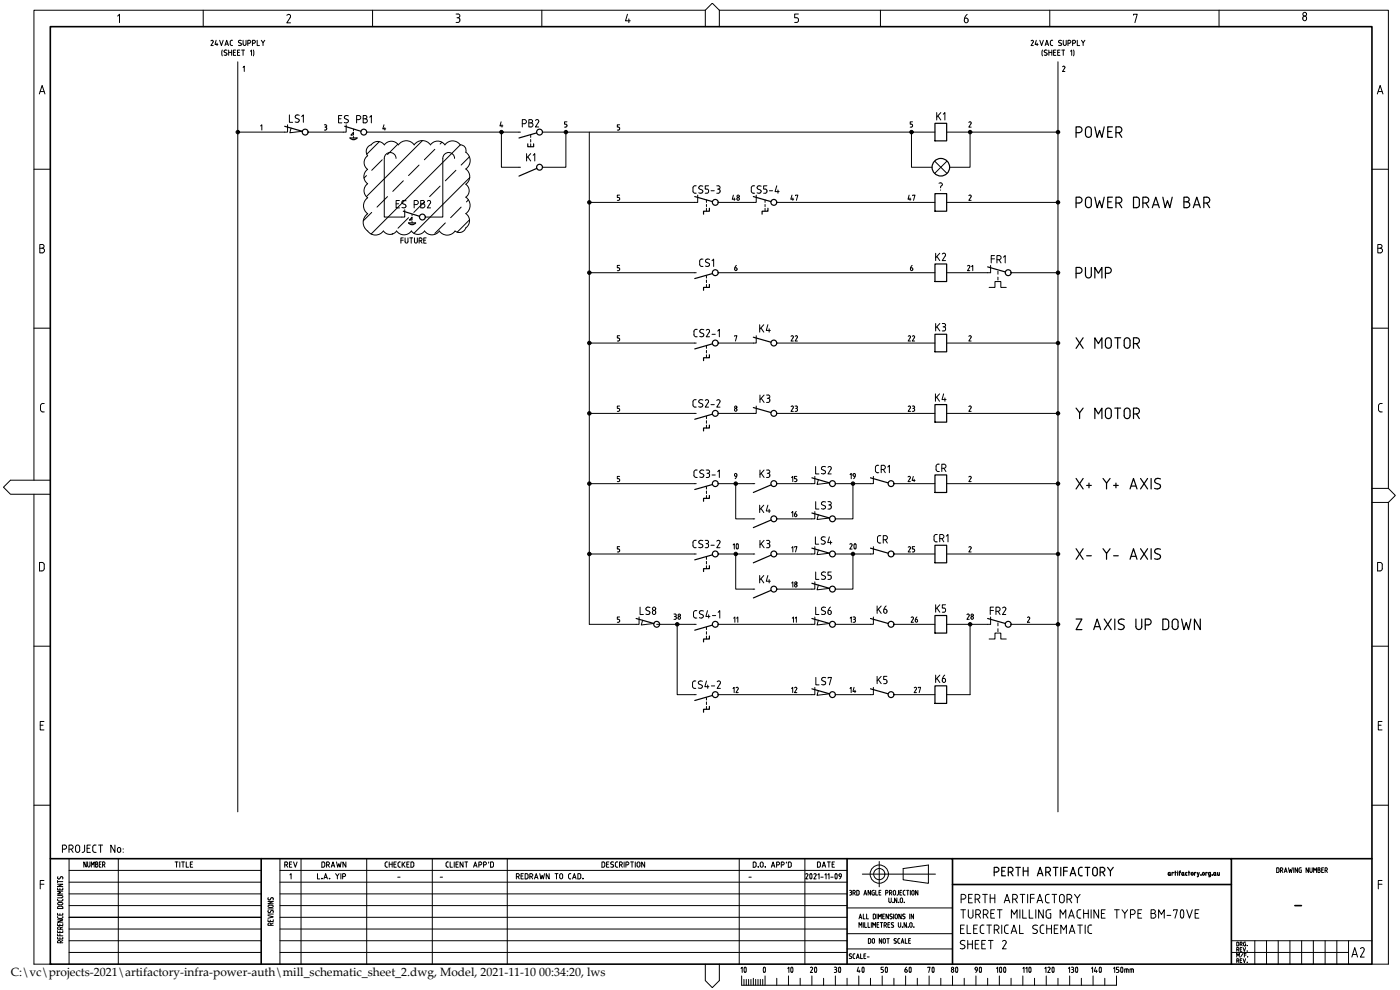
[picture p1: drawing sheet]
<svg xmlns="http://www.w3.org/2000/svg" width="420mm" height="297mm" viewBox="0 0 420 297" stroke-linecap="round" stroke-linejoin="round" font-family="sans-serif">
<!-- layer: BORDER -->
<path d="M15.1 8h396.6v281.3h-396.6zM15.1 257.6h239.1M78.4 257.6v31.7M254.2 257.6h31.7v31.7M254.2 257.6v31.7M285.9 257.6h83.7v31.7M369.6 257.6h42.1M285.9 265.4h83.7" fill="none" stroke="#000" stroke-width=".49"/>
<g fill="none" stroke="#000" stroke-width=".3">
<path d="M35.3 4.8l.6-.5v2.5M61 3.1v4.9M86.1 4.6a.61 .61 0 0 1 .9-.2 .61 .61 0 0 1 .1 .9M87.1 5.3l-1 1.6h1.1M111.8 3.1v4.9M136.9 4.2h.6a.56 .56 0 0 1 .5 .6 .56 .56 0 0 1-.5 .5M137.1 5.3h.3M137.5 5.3a.73 .73 0 0 1 .5 .7 .73 .73 0 0 1-.5 .7h-.6M162.6 3.1v4.9M188.3 4.3l-.6 1.9h1.5M188.7 5.7v1.1M211.7 3.1h-201.5v141"/>
<path d="M215.9 3.1l-2.1-2.1-2.1 2.1v4.9M215.9 3.1h200.8v143.4M215.9 3.1v4.9M239.6 4.2h-1.1v1.1h.6a.73 .73 0 0 1 .5 .7 .73 .73 0 0 1-.5 .7h-.6M264.2 3.1v4.9M315.1 3.1v4.9M340.2 4.6v-.3h1.1l-.7 2.5M365.9 3.1v4.9M391 5.7a.62 .62 0 0 1 .5-.9 .62 .62 0 0 1 .6 .9M391 5.7a.56 .56 0 0 0 .6 .5 .56 .56 0 0 0 .5-.5M11.8 28.2l.8-2.5 .9 2.5M12.1 27.5h1.1"/>
<path d="M413.3 28.2l.9-2.5 .8 2.5M413.6 27.5h1.2M10.2 50.8h4.9M411.7 50.8h5M11.9 73.4l.8-.1a.56 .56 0 0 1 .5 .6 .56 .56 0 0 1-.5 .6 .71 .71 0 0 1 .7 .7 .71 .71 0 0 1-.7 .7h-.8zM11.9 74.5h.7M413.5 73.4l.7-.1a.56 .56 0 0 1 .6 .6 .56 .56 0 0 1-.6 .6 .71 .71 0 0 1 .7 .7 .71 .71 0 0 1-.7 .7h-.7zM413.5 74.5h.7M10.2 98.5h4.9M411.7 98.5h5M12.9 121.1h.4M12.9 121.1l-.7 .4v1.4l.4 .6 .7 .1"/>
<path d="M414.4 121.1h.4M414.4 121.1l-.6 .4-.1 1.4 .4 .6 .7 .1M10.2 148.3v141h4.9M15.1 144.1h-12l-2.1 2.1 2.1 2.1h12M411.7 146.5h5l2.1 2.2-2.1 2M411.7 150.7h5M416.7 150.7v138.6h-5M12.6 168.8h-.7v2.5h.7M12.6 168.7l.5 .2 .2 .5M13.3 169.5l-.1 1.4-.6 .4M414.9 169.4l-.5-.6h-1v2.5l1.2-.2 .2-1.6M10.2 193.9h4.9"/>
<path d="M411.7 193.9h5M12.1 217.6h.8M13.2 216.5h-1.1v2.5h1.1M413.6 217.6h.9M414.8 216.5h-1.2v2.5h1.2M10.2 241.6h4.9M20.7 257.6v31.7M25.9 258.6v1.6l-.7-1.6v1.6M26.3 258.6v1.3l.3 .3 .3-.3 .1-1.3M28.7 259.3h.3M29 259.3l.4 .4-.4 .5M29 259.3l.3-.5-.6-.2v1.6h.3"/>
<path d="M29.8 259.3h.4M30.4 258.6h-.6v1.6h.6M30.8 259.5h.3l.4 .7M31.2 259.5l.3-.3v-.4l-.7-.2v1.6M35.5 257.6v31.7M52.5 258.6h.9M53 258.6v1.6M54 258.6v1.6M54.5 258.6h.9M54.9 258.6v1.6M55.9 258.6v1.6h.7M57.1 259.3h.5"/>
<path d="M57.8 258.6h-.7v1.6h.7M84 257.6v31.7M90.3 257.6v31.7M110.1 257.6v31.7M115.6 259.1v.7M115.6 259.7l.4 .5M116 258.6h.3M116 258.6l-.4 .4M116.8 259.3h.9M116.8 258.6v1.6M117.7 258.6v1.6M118.2 259.3h.6"/>
<path d="M118.9 258.6h-.7v1.6h.7M120.1 258.6l-.4 .1-.2 .4v.9l.6 .2M120.7 258.6v1.6M121 259.3l.6 .9M121.6 258.6l-.9 1M122.1 259.3h.5M122.8 258.6h-.7v1.6h.7M123.3 258.6l.8 .2 .1 1-.2 .3-.7 .1zM129.7 257.6v31.7M134.6 258.6l-.5 .1-.2 .4v.9l.7 .2M135.1 258.6v1.6h.7M136.3 258.6v1.6"/>
<path d="M136.8 259.3h.6M137.5 258.6h-.7v1.6h.7M139 258.6v1.6l-.9-1.6v1.6M139.5 258.6h.9M139.9 258.6v1.6M142.3 259.8h.7M143.7 259.5h.5M144.2 259.5l.3-.2v-.5l-.8-.2v1.6M145.1 259.5h.4M145.6 259.5l.3-.2v-.5l-.8-.2v1.6M146.7 258.6l-.1 .4M147.2 258.6l.9 .2v1l-.2 .3-.7 .1z"/>
<path d="M152.2 257.6v31.7M180.6 258.6l.9 .2v1l-.2 .3-.7 .1zM182 259.3h.6M182.7 258.6h-.7v1.6h.7M184.2 258.7a.49 .49 0 0 0-.9 .1 .49 .49 0 0 0 .6 .7l.3 .3M184.2 259.8l-.5 .4-.4-.1M185.4 258.6l-.5 .1-.2 .4v.9l.7 .2M185.9 259.5h.4l.5 .7M186.3 259.5l.4-.2v-.5l-.8-.2v1.6M187.3 258.6v1.6M187.8 259.5h.5M188.3 259.5l.4-.2v-.5l-.9-.2v1.6"/>
<path d="M189.3 258.6h.8M189.7 258.6v1.6M190.7 258.6v1.6M191.4 258.7a.41 .41 0 0 1 .5 0 .41 .41 0 0 1 .2 .4l-.1 .9-.6 .1-.2-1.1zM193.5 258.6v1.6l-.9-1.6v1.6M221.9 257.6v31.7M226.5 258.6h-.5v1.6h.5M226.5 258.6l.4 .5v.9l-.4 .2M228.4 258.7h.4l.2 .4v.9l-.4 .2-.4-.4zM231.7 259.8h.7M233.1 259.5h.4M233.5 258.6h-.4v1.6"/>
<path d="M233.5 258.6l.5 .5-.5 .4M234.5 259.5l.6-.1 .2-.5-.8-.3v1.6M236.1 258.6l-.1 .4M236.6 258.6l.8 .3 .1 .9-.2 .3-.7 .1zM241.6 257.6v31.7M263.9 258.5v7.6M411.7 241.6h5M12.1 265.3h1.1M13.2 264.2h-1.1v2.5M17.3 279.2v.6h1.5v-.6M17.3 277.1v.6h1.5v-.6M17.3 276h1.5l-1.5 .7h1.5"/>
<path d="M17.3 275v.4l.4 .2 1-.1 .1-.5M17.3 274v.6h1.5v-.6M17.3 269.8v.4l.4 .2 1-.1 .1-.5M17.3 268.7h1.4l.2 .3-.2 .3-1.4 .1M17.3 266.4v.6h1.5v-.6M17.3 265.3h1.5l-1.5 .7h1.5M17.3 264.2v.7M17.3 264.5h1.5M17.3 272.1l1.4-.1 .1 .6h-1.5zM17.3 271l1.1-.2 .5 .3-.2 .3-1 .1-.4-.2zM17.4 263v.6M18 266.6v.4"/>
<path d="M18 274.2v.4M18 277.3v.4M18 279.4v.4M18.1 263.4l-.3 .3-.4-.1M18.1 263.4a.4 .4 0 0 1 .4-.4 .4 .4 0 0 1 .4 .4M18.1 278.4l-.2-.3h-.4l-.2 .7h1.5M18.8 278.1l-.7 .3v.4M18.8 267.4h-1.5l.8 .4-.8 .4h1.5M18.9 263.4l-.1 .3M20.7 278.7h57.7M20.7 271.7h57.7M20.7 268.2h57.7"/>
<path d="M20.7 264.7h57.7M20.7 261.2h57.7M27.4 260.2v-1.6l.4 .9 .5-.9v1.6M78.4 275.2h-57.7h57.7M80.4 275.9v.6h1.6v-.6M80.4 274.7l1.6 .4-1.6 .4M80.4 270.5h1.6l-1.6 .7h1.6M80.4 274.3h1.6M80.4 272.7h1.6M80.5 271.7l1.1-.1 .4 .3-.2 .3-.9 .1-.4-.2zM80.5 273.1a.42 .42 0 0 0 .1 .7 .42 .42 0 0 0 .6-.3M80.5 269.3a.42 .42 0 0 0 .1 .7 .42 .42 0 0 0 .6-.3"/>
<path d="M81.1 276.1v.4M81.3 277.3l-.2-.3h-.4l-.3 .6h1.6M81.7 273.1l-.5 .4M81.7 269.3l-.5 .4M81.7 273.1l.3 .4-.1 .3M81.7 269.3l.2 .2M81.9 269.5v.5M82 276.9l-.7 .4v.3M84 278.7h170.2M84 271.7h170.2M84 268.2h170.2M84 264.7h170.2"/>
<path d="M84 261.2h170.2M84 275.2h170.2M116 260.2h.3M142.1 260.2l.5-1.6 .6 1.6M231.5 260.2l.5-1.6 .5 1.6M254.2 272.4h31.7M255 268.6h.3M255 267.1h.3M255.1 267.8h.2M255.3 267.1l.3 .4-.3 .3 .2 .1v.5l-.2 .1M256 267.9h.3l.4 .7M256.3 267.9l.3-.2v-.4l-.6-.2v1.5"/>
<path d="M257.1 267.1l.7 .2-.1 1.2-.6 .1zM257.8 278.3v-1.5l.4 .8 .4-.8v1.5M257.8 275.7l.4-1.4 .4 1.4M257.9 275.3h.6M258.8 262.3h21.9M259.1 274.3v1.4h.6M259.1 276.8v1.5M259.3 268.6l.4-1.5 .4 1.5M259.4 268.2h.6M259.5 276.8v1.5h.6M260.1 274.3v1.4h.6M260.5 276.8v1.5h.6"/>
<path d="M261.2 267.1v1.5l-.7-1.5v1.5M261.5 276.8v1.5M261.9 278.3v-1.5l.4 .8 .5-.8v1.5M262 267.1h.4M262 267.1l-.3 .4v.9l.3 .2M262.2 267.8l.2 .8h-.4M262.8 274.7v.6M262.8 274.6l-.2-.3h-.5v1.4h.3M262.8 275.3l-.4 .4M262.8 267.1v1.5h.6M263.2 277.5h.4M263.2 274.3v1.4"/>
<path d="M263.6 275.7v-1.4l.5 .8 .4-.8v1.4M263.8 276.8h-.6v1.5h.6M263.8 267.8h.4M264.2 276.8h.7M264.4 267.1h-.6v1.5h.6M264.5 276.8v1.5M264.9 274.9h.4M265.3 277.6h.4l.4 .7M265.5 274.3h-.6v1.4h.6M265.7 277.6l.3-.2v-.4l-.7-.2v1.5M265.8 267.9h.4M266.2 267.1h-.4v1.5"/>
<path d="M266.2 267.1l.3 .4-.3 .4M266.5 277.5h.4M266.6 274.3v1.4l-.7-1.4v1.4M266.7 269.4v1M266.8 270.4l.3 .4 .4-.4M266.9 267.9h.4l.3 .7M267 276.8h-.5v1.5h.5M267.1 275.6l.3 .1M267.1 274.6v.2M267.1 274.8a.47 .47 0 0 1 .6 .3 .47 .47 0 0 1-.2 .5l-.1 .1M267.3 267.9l.3-.2v-.4l-.7-.2v1.5M267.5 269.4v1"/>
<path d="M267.5 278.2l.3 .1M267.6 276.9a.5 .5 0 0 0 0 .5 .5 .5 0 0 0 .5 .3l.1 .2M267.6 276.9h.6M267.8 274.3h-.5l-.2 .3M268 278.2h-.2M268.2 274.3v1.4M268.2 277.9l-.1 .3M268.3 267.2h.3l.2 .3-.1 .9-.3 .2-.3-.4zM268.8 274.3h.4l.1 .4v.8l-.3 .2-.4-.4zM269.2 269.4v1.4l-.7-1.4v1.4M269.6 276.8v1.1M269.6 267.1v1.3l-.4 .2"/>
<path d="M270.1 267.8h.4M270.2 270.4v-.8l.3-.2 .3 .2 .1 .8M270.2 270.4l.3 .4 .4-.4M270.3 276.8v1.2l-.5 .2-.2-.4M270.5 274.3v1.4l-.7-1.4v1.4M270.6 267.1h-.5v1.5h.5M270.9 275.6l.4 .1M270.9 274.6l.1 .2M271 274.8a.48 .48 0 0 1 .5 .3 .48 .48 0 0 1-.1 .5l-.1 .1M271 260.6l7.6-1.1v5.5l-7.6-1zM271.6 274.3h-.5l-.2 .3M271.6 267.1l-.3 .1-.2 .3v.9l.5 .2"/>
<path d="M272 276.8v1.5l-.7-1.5v1.5M272.1 267.1h.7M272.4 267.1v1.5M273 274.3v1.4M273.2 267.1v1.5M273.2 276.9h.4l.1 .3v.8l-.3 .2-.4-.4zM274.2 274.3v1.4l-.7-1.4v1.4M274.3 267.5v.7M274.3 267.5l-.3-.4-.4 .4 .2 1h.4l.1-.3M275.5 267.1v1.5l-.7-1.5v1.5M383.5 260.4h-.4v1.4h.4M383.5 260.4l.4 .4-.1 .8-.3 .2"/>
<path d="M384.3 261.2h.3l.4 .6M384.6 260.4h-.3v1.4M384.6 260.4l.4 .4-.4 .4M385.4 261.8l.5-1.4 .4 1.4M385.6 261.4h.5M386.7 260.4l.3 1.4 .3-1 .2 1 .3-1.4M388.3 260.4v1.4M389.4 260.4v1.4l-.7-1.4v1.4M390.5 260.4l-.6 .2 .1 1.1 .5 .1-.1-.8M392.7 260.4v1.4l-.7-1.4v1.4M393.1 260.4v1M393.8 260.4v1.2l-.5 .1-.2-.3"/>
<path d="M394.2 261.8v-1.4l.5 .8 .4-.8v1.4M395.9 261l.2-.5-.6-.1v1.4h.4l.3-.2v-.4l-.7-.2M396.6 261h.5M397.2 260.4h-.6v1.4h.6M397.7 261.2h.3l.4 .6M398 261.2l.3-.2v-.4l-.6-.2v1.4M413.6 265.3h1.2M414.8 264.2h-1.2v2.5M15.1 289.3h.1M17.3 281.2v.5h1.5v-.5M17.3 280.2v.6h1.5M18 280.2v.6"/>
<path d="M18 281.3v.4M18.1 282.5l-.2-.3h-.4l-.2 .7h1.5M18.8 282.2l-.7 .3v.4M20.7 285.8h57.7M20.7 282.3h57.7M84 285.8h170.2M84 282.3h170.2M211.7 289.3v4.9l2.1 2.1 2.1-2.1v-4.9M222.6 295.6h112.5M254.2 280.1h31.7M254.2 284.7h31.7M261 281.6h-.4v1.4l.7-.2v-.8"/>
<path d="M261 281.6l.3 .4M261.8 282v.8l.3 .2 .3-.2 .1-.8M261.8 282l.3-.4 .4 .4M264.6 281.6v1.4l-.7-1.4v1.4M265 282l.1 .8 .3 .2 .3-.2v-.8M265 282l.4-.4 .3 .4M266.2 281.6h.7M266.5 281.6v1.4M269 281.7a.41 .41 0 0 0-.7 .2 .41 .41 0 0 0 .5 .5 .39 .39 0 0 1 .1 .5 .39 .39 0 0 1-.6 .1M269.4 282l.1 .8 .5 .2M269.8 281.6h.2M269.8 281.6l-.3 .4"/>
<path d="M270.4 283l.5-1.4 .4 1.4M270.6 282.6h.5M271.7 281.6v1.4h.6M272.7 282.3h.4M273.3 281.6h-.6v1.4h.6M338.1 290.7v1.1M338.3 290.7h-.8v1.1M338.3 290.7l.3 .3v.8M339.1 291.8v-1.1l1 .1 .1 1M339.6 290.7v1.1M369.6 285.8h35.1M369.6 282.3h42.1"/>
<path d="M371.2 282.7l.6 .1-.2 1h-.4zM371.2 284.9h.3l.3 .5M371.2 287.2v-1.2l.3 .7 .4-.7v1.2M371.2 288.3h.3l.3 .5M371.5 284.9l.3-.1v-.4l-.6-.1v1.1M371.5 288.3l.3-.2v-.3l-.6-.1v1.1M372.2 283.3h.3l.3 .5M372.2 284.8h.4M372.2 288.2h.4M372.5 283.3l.3-.2v-.3l-.6-.1v1.1M372.7 284.3h-.5v1.1h.5M372.7 287.7h-.5v1.1h.5"/>
<path d="M373.1 284.3l.4 1.1 .3-1.1M373.1 287.7l.4 1.1 .3-1.1M373.1 286l-.8 1.2M373.5 286.6h.5M373.8 282.7l-.5 .1 .1 1h.4l-.1-.6M374 286h-.5v1.2M376.6 282.3v7M380.1 282.3v7M383.6 282.3v7M387.1 282.3v7M390.6 282.3v7M394.2 282.3v7"/>
<path d="M397.7 282.3v7M401.2 282.3v7"/>
<circle cx="391.6" cy="4.3" r=".56"/>
<circle cx="227.5" cy="260.1" r=".1"/>
<circle cx="229.7" cy="260.1" r=".1"/>
<circle cx="263.9" cy="262.3" r="2.74"/>
<circle cx="263.9" cy="262.3" r="1.68"/>
<circle cx="268" cy="270.8" r=".07"/>
<circle cx="269.7" cy="270.8" r=".07"/>
<circle cx="270.8" cy="278.2" r=".07"/>
<circle cx="271.4" cy="270.8" r=".07"/>
<circle cx="272.5" cy="278.2" r=".07"/>
<circle cx="274.2" cy="278.2" r=".07"/>
<circle cx="374.3" cy="283.7" r=".05"/>
<circle cx="374.3" cy="285.4" r=".05"/>
<circle cx="374.3" cy="288.7" r=".05"/>
<circle cx="374.4" cy="287.1" r=".05"/>
</g>
<g fill="none" stroke="#000" stroke-width=".36">
<path d="M350.7 261.8h.5v.6l-.2 .2-.4-.2zM351.2 262.6h.1M352.2 261.9l-.5-.1v.8M352.6 261.8h.4M352.7 261.4v1.2M353.4 261.4h.1M353.4 261.8v.8M353.9 261.8h.4M354.3 261.4l-.3 .2v1M354.8 261.8h.4v.6l-.2 .2-.3-.2zM355.2 262.6h.2M355.8 262v.4"/>
<path d="M355.8 262.4l.4 .2M356.2 261.8l-.4 .2M356.7 261.8h.4M356.8 261.4v1.2M357.5 262.3l.3 .3 .3-.3M358.1 262.1v.2M358.1 262.1l-.4-.3-.2 .5M358.9 261.9l-.4-.1v.8M359.3 261.8l.3 .8M359.9 261.8l-.4 1.2h-.2M360.9 262.3l.3 .3 .2-.3M360.9 262.3v-.4l.3-.1 .2 .1v.4"/>
<path d="M362.3 261.9l-.4-.1v.8M363.3 262.6h-.5v-.8h.5v1l-.5 .2M364.3 261.8h.5v.6l-.2 .2-.3-.2zM364.8 262.6h.2M365.4 261.8l.1 .8h.4v-.8"/>
<circle cx="360.4" cy="262.5" r=".07"/>
<circle cx="363.8" cy="262.5" r=".07"/>
</g>
<!-- layer: Base -->
<g fill="none" stroke="#000" stroke-width=".3">
<path d="M63.3 12.3a.38 .38 0 0 1 .5-.2 .38 .38 0 0 1 .1 .6l-.6 1h.7M64.9 12.1l-.4 1.2h.9M65.1 13v.7M65.9 12.1l.5 1.6 .6-1.6M66.7 15l-.2 .7 .2 1.1M67.5 13.7l.5-1.6 .6 1.6M67.7 13.2h.7M68.1 15.1a.49 .49 0 0 0-.8 .1 .49 .49 0 0 0 .6 .7 .45 .45 0 0 1 0 .6 .45 .45 0 0 1-.7 0M68.6 15v1.6M68.6 15.7h.9M69.5 15v1.6M69.8 12.1h-.5l-.2 .4 .1 .9 .6 .3"/>
<path d="M70 15.7h.6M70.7 15h-.7v1.6h.7M71.3 15.7h.5M71.4 18.5v225.1M72 15h-.7v1.6h.7M72 12.1l.4 .1M72 12.1a.4 .4 0 0 0-.4 .4 .4 .4 0 0 0 .4 .4l.4 .4M72.5 13.3l-.4 .3h-.5M72.5 15h.9M72.9 12.1v1.1M72.9 15v1.6M73.8 12.1v1.3l-.6 .2-.2-.4"/>
<path d="M74.4 13l.6-.1 .2-.6-.8-.2v1.6M75.1 15.4l.4-.4v1.6M75.8 13l.6-.1 .2-.6-.8-.2v1.6M76 15l.2 .7-.2 1.1M77.2 12.1v1.6h.7M78.4 12.1l.5 .7 .6-.7M78.9 12.8v.9M309.4 12.3a.38 .38 0 0 1 .6-.2 .38 .38 0 0 1 .1 .6l-.7 1h.7M311 12.1l-.4 1.2h.9M311.3 13v.7M312.1 12.1l.5 1.6 .5-1.6M312.9 15l-.2 .7 .2 1.1"/>
<path d="M313.7 13.7l.5-1.6 .5 1.6M313.8 13.2h.7M314.3 15.1a.49 .49 0 0 0-.9 .1 .49 .49 0 0 0 .6 .7 .45 .45 0 0 1 .1 .6 .45 .45 0 0 1-.7 0M314.8 15.7h.9M314.8 15v1.6M315.2 12.5v.7M315.2 13.2l.3 .4 .4 .1M315.7 15v1.6M315.9 12.1h-.4l-.3 .4M316.2 15.7h.5M316.9 15h-.7v1.6h.7M317.4 15.7h.6"/>
<path d="M317.5 18.5v225.1M317.8 12.7l.1 .1a.48 .48 0 0 1 .6 .6 .48 .48 0 0 1-.8 .2M318.1 15h-.7v1.6h.7M318.6 12.2a.49 .49 0 0 0-.6-.1 .49 .49 0 0 0-.2 .6M318.7 15h.8M319.1 12.1l.1 1.3 .3 .3 .4-.3 .1-1.3M319.1 15v1.6M320.5 13l.8-.3-.1-.6h-.7v1.6M321.3 15.4l.3-.4v1.6M321.9 13h.5M322.2 15l.1 .7-.1 1.1M322.4 12.1h-.5v1.6"/>
<path d="M322.4 12.1l.4 .4-.4 .5M323.3 12.1v1.6h.7M324.6 12.1l.5 .7 .5-.7M325.1 12.8v.9M72.9 20.2l.4-.3v1.5M78.2 37.8l.4-.4v1.6M86.3 37.4v2.2h-14.9M97.4 37.4l.6 .2v.3l-.3 .2M97.5 38.1h.2M97.7 38.1l.3 .2v.5l-.6 .2M103.9 37.4v2.2h-11.4M110.1 39.6h45.7"/>
<path d="M115.2 37.4l-.3 1.3h.9M115.5 38.3v.7M150.4 36.6l-.4 1.2h.9M150.5 39.6v10.6h5.3M150.7 37.4v.7M162.8 39.6h117.8M169.8 39.6v10.6h-7M170.1 37.8l-.1 .3h-.6M170.1 36.6h-.7v.7h.6l.1 .5M176.9 39.6v147.7h14.9v-2.2M186 37.4h-.7v.7l.5 .1 .2 .3M186 38.5v.2"/>
<path d="M186 38.7l-.2 .3h-.5M273.5 39.6v10.6h6.2M273.9 36.6h-.7v.7h.5l.2 .5M273.9 37.8l-.2 .3h-.5M284.1 39.6h33.4M290.8 36.7a.38 .38 0 0 1 .5-.1 .38 .38 0 0 1 .1 .6M291.1 39.6v10.6h-6.1M291.4 37.2l-.6 .9h.7M318.9 20a.38 .38 0 0 1 .5-.1 .38 .38 0 0 1 .1 .6M319.5 20.5l-.6 .9h.7M110 52.7l-.8 .7M110.3 50.8a2.64 2.64 0 0 0 0 4.3 2.57 2.57 0 0 0 0 4.2 2.94 2.94 0 0 0 .1 4.8 3.3 3.3 0 0 0 .2 5.6 2.87 2.87 0 0 0 4.4-.4"/>
<path d="M113.8 42.5l-3.7 3.8M114.7 47.9l-3.1 3.2M115.3 47.5v17.6h6.2v-2.2M115.3 47.5a1.77 1.77 0 0 1 1.8-1.7 1.77 1.77 0 0 1 1.8 1.7M116.3 59l-3.2 3.1M119.4 43.3l-3.1 3.1M119.6 43.5a2.57 2.57 0 0 0-4.3 0 2.41 2.41 0 0 0-3.9 0 2.08 2.08 0 0 0-1.1 3.2 2.51 2.51 0 0 0 0 4.1M119.6 43.5a2.87 2.87 0 0 1 4.7 0 3 3 0 0 1 4.9 0 2.64 2.64 0 0 1 4.3 0 2.8 2.8 0 0 1 4.6 0M121 54.3l-3.1 3.1M125.8 49.5l-3.2 3.2M126.8 42.2l-16.9 16.8M130.5 44.8l-3.2 3.1"/>
<path d="M132.1 55.8l-3.2 3.2M132.6 42.7l-.5 .5M132.9 47.5v17.6h-5.3M132.9 47.5a1.77 1.77 0 0 1 1.8-1.7 1.77 1.77 0 0 1 1.7 1.7M136.8 51.1l-3.1 3.2M138.1 43.5a1.71 1.71 0 0 1 1.7 2.2 3 3 0 0 1 0 5 2.82 2.82 0 0 1 0 4.6 2.36 2.36 0 0 1 0 3.9 3 3 0 0 1 0 4.9 2.62 2.62 0 0 1 0 4.3 2.08 2.08 0 0 1-3.2 .9 2.85 2.85 0 0 1-4.7 0 2.72 2.72 0 0 1-4.5 0M138.1 43.5l-26.7 26.7M140.6 60l-.6 .6M140.9 47.1l-2.5 2.4M141 53.3l-16.8 16.7M159.3 40.5v.7M159.3 41.8v.8"/>
<path d="M159.3 43.2v.8M185.6 59.2l.4 .4M186 58.5h-.7v.7h.3M186 59.6v.2M186 59.8l-.2 .3h-.5M280.5 48.3l3.7 3.7M284.2 48.3l-3.7 3.7M290.8 58.7a.38 .38 0 0 1 .5-.1 .38 .38 0 0 1 .1 .5M291.4 59.2l-.6 .9h.7M111.6 63.7l-2.6 2.6M115.1 69.3a2.42 2.42 0 0 0 3.9 0M117.9 70l-.2 .3"/>
<path d="M122.6 65.3l-3.1 3.2M127.3 60.6l-3.1 3.1M133.7 66.9l-3.2 3.1M138.4 62.1l-3.2 3.2M140.9 66l-3.7 3.7M176.9 60.7h31.6M186 79.6h-.7v.7l.5 .1 .2 .3M215.5 60.7h10.6M221 79.6a.79 .79 0 0 0-.6 .8 .79 .79 0 0 0 .6 .7l.2-.6-.4-.2M233.1 60.7h47.5M284.1 60.7h33.4M176.9 81.8h31.6"/>
<path d="M186 80.7v.2M186 80.8l-.2 .3-.5 .1M215.5 81.8h65.1M220.6 80.3h.2M284.1 81.8h12.3M303.4 81.8h14.1M176.9 102.9h31.6M185.3 102.3h.3M186 100.7h-.7v.7l.5 .1 .2 .3M186 101.8v.2M186 101.9l-.4 .4M215.5 102.9h10.6"/>
<path d="M220.5 100.9v-.2h.7l-.5 1.6M233.1 102.9h47.5M284.1 102.9h33.4M290.8 100.9a.38 .38 0 0 1 .5-.1 .38 .38 0 0 1 .1 .5M291.4 101.3l-.6 1h.7M176.9 124h31.6M186 121.8h-.7v.7l.5 .1 .2 .3M186 122.9v.2M186 123.1l-.2 .3h-.5M215.5 124h10.6M233.1 124h47.5M284.1 124h33.4"/>
<path d="M290.8 122a.39 .39 0 0 1 .5-.1 .39 .39 0 0 1 .1 .5M291.4 122.4l-.6 1h.7M176.9 145.1h31.6M186 142.9h-.7v.7l.5 .1 .2 .3M186 144v.2M186 144.2l-.2 .3h-.5M215.5 145.1h10.6M220.8 145.1v10.6h5.3M244.5 142.9v2.2h-11.4M244.5 153.5v2.2h-11.4M250.7 145.1h10.5M256 145.1v10.6h-5.3"/>
<path d="M268.3 145.1h12.3M284.1 145.1h33.4M290.8 143.1l.5-.2 .2 .4M291.4 143.6l-.6 .9h.7M291.5 143.3l-.1 .2M176.9 166.2h31.6M185.6 164.7l.4 .4M186 164h-.7v.7h.3M186 165.1v.1M186 165.2l-.2 .3-.5 .1M220.8 166.2v10.6h5.3M244.5 164v2.2h-11.4"/>
<path d="M244.5 174.6v2.2h-11.4M256 166.2v10.6h-5.3M268.3 166.2h12.3M284.1 166.2h33.4M290.8 164.2a.38 .38 0 0 1 .5-.1 .38 .38 0 0 1 .1 .5M291.4 164.6l-.6 1h.7M185.3 186.7h.3M186 185.1h-.7v.7l.5 .1 .2 .3M186 186.2v.2M186 186.3l-.4 .4M197.1 187.3h11.4M203.2 187.3v21.1h5.3"/>
<path d="M215.5 187.3h28.2M250.7 187.3h10.5M268.3 187.3h12.3M284.1 187.3h12.3M291.1 187.3v21.1h-7M303.4 187.3h14.1M308.3 185.3a.38 .38 0 0 1 .6-.1 .38 .38 0 0 1 .1 .5l-.7 1h.7M244.5 206.2v2.2h-29M250.7 208.4h10.5M268.3 208.4h12.3M18.7 254.8h.7a.61 .61 0 0 0 .6-.6 .61 .61 0 0 0-.6-.6h-.7v2.2M20.7 254.8h.6l.6 1"/>
<path d="M21.3 254.8a.61 .61 0 0 0 .7-.6 .61 .61 0 0 0-.7-.6h-.6v2.2M22.7 255.1a.62 .62 0 0 0 .6 .7 .62 .62 0 0 0 .6-.7M22.7 255.1v-.9a.62 .62 0 0 1 .6-.7 .62 .62 0 0 1 .6 .7v.9M25.4 253.6v1.5M25.4 255.1l-.2 .5-.6 .2M26.1 254.5h.8M27.1 253.6h-1v2.2h1M27.8 255.1l.4 .6 .6 .1M28.8 253.6h-.6l-.3 .3-.1 1.2M29.6 253.6h1.2M30.2 253.6v2.2M34.5 253.6v2.2l-1.2-2.2v2.2"/>
<path d="M35.3 254.5a.48 .48 0 0 1 .6-.2 .48 .48 0 0 1 .3 .5v.5a.5 .5 0 0 1-.5 .5 .5 .5 0 0 1-.5-.5zM37 254.7v.1M37 255.7v.1"/>
<circle cx="220.8" cy="122.2" r=".35"/>
<circle cx="220.9" cy="123" r=".41"/>
</g>
<!-- layer: _PEN035 -->
<g fill="none" stroke="#000" stroke-width=".3">
<path d="M209.4 58.5v2.2h-.9M227 58.5v2.2h-.9M208.5 81.8h.4M208.5 102.9h.4M227 100.7v2.2h-.9M208.5 124h.4M208.5 145.1h.4M208.5 166.2h.4M208.5 187.3h.4M208.5 208.4h.4M262.1 206.2v2.2h-.9M288.3 278.7h.8"/>
<path d="M289.1 273v2.5M289.4 277.6h-1.1v2.5h1.1M290.2 277.6v2.5h1.2M290.6 273v1.8a.71 .71 0 0 0 .7 .7 .71 .71 0 0 0 .7-.7v-1.8M292.2 278.7h.9M292.8 274.4h.7l.8 1.1M293.3 277.6h-1.1v2.5h1.1M293.5 273h-.7v2.5M293.6 272.9a.71 .71 0 0 1 .7 .8 .71 .71 0 0 1-.7 .7M295.1 274.4h.7l.7 1.1M295.3 277.6h-.7l-.4 .7v1.4l.4 .3 .7 .1M295.8 274.4a.7 .7 0 0 0 .7-.7 .7 .7 0 0 0-.7-.7h-.7v2.5"/>
<path d="M296.1 277.6h1.4M296.8 277.6v2.5M297.4 274.1h.8M298.4 279h.7l.7 1.1M298.5 273h-1.1v2.5h1.1M299.1 277.6h-.7v2.5M299.1 277.5a.71 .71 0 0 1 .7 .7 .71 .71 0 0 1-.7 .8M300 273v2.5M300.6 277.6v2.5M302.6 277.6h-.7l-.4 .7v1.4l.4 .3 .7 .1M303.5 275.5v-2.5l.9 1.4 .8-1.4v2.5M303.7 279.4h1.2"/>
<path d="M306 277.6v2.5h1.1M306.1 273v2.5M306.9 273v2.5h1.1M308.9 273v2.5h1.1M310.9 273v2.5M311.3 279.5a.89 .89 0 0 1-1.4 .5M311.4 277.7a.73 .73 0 0 0-1.1-.1 .73 .73 0 0 0 0 1.1 1.09 1.09 0 0 1 1 .8M313.1 273v2.5l-1.4-2.5v2.5M313.3 277.6l-.9 .1a2.11 2.11 0 0 0-.2 2l.4 .3 .7 .1M314 273.7v1.4l.4 .3 .9 .1v-1.4h-.2M314.1 278.7h1.5M314.1 277.6v2.5"/>
<path d="M315.6 277.6v2.5M316.4 278.7h.9M317.5 277.6h-1.1v2.5h1.1M318.2 275.5v-2.5l.8 1.4 .9-1.4v2.5M320.7 275.5l.8-2.5 .9 2.5M321 274.8h1.1M321.2 279.4h1.1M323.2 273.7l.1 1.4 .4 .3 .7 .1M323.4 277.6h1.4M324.1 277.6v2.5M325.2 274.1h1.4M325.2 273v2.5"/>
<path d="M325.7 277.6v2.5M326.6 273v2.5M327.5 273v2.5M327.6 277.6h-.6l-.5 .7 .1 1.4 .4 .3 .6 .1M329.7 273v2.5l-1.4-2.5v2.5M330.5 274.1h.9M331.7 273h-1.2v2.5h1.2M334.5 273h1.4M335.2 273v2.5M336.7 273l.9 1.1 .8-1.1M337.6 274.1v1.4M339.3 274.4h.7a.7 .7 0 0 0 .7-.7 .7 .7 0 0 0-.7-.7h-.7v2.5"/>
<path d="M341.5 274.1h.9M342.7 273h-1.2v2.5h1.2M345.4 273h.8a.55 .55 0 0 1 .5 .5 .55 .55 0 0 1-.5 .6 .71 .71 0 0 1 .7 .7 .71 .71 0 0 1-.7 .7h-.8zM345.4 274.1h.8M347.7 275.5v-2.5l.9 1.4 .8-1.4v2.5M350.2 274.7h1.2M352.2 273.2v-.2h1.1l-.7 2.5M354.5 273.1l.2-.2a1.76 1.76 0 0 1 0 2.6l-.2-.2M354.5 273.1a2.54 2.54 0 0 0 0 2.2M356.2 273l.8 2.5 .8-2.5M358.7 274.1h.8M359.8 273h-1.1v2.5h1.1"/>
<path d="M288.2 284.5l.7 .2M288.9 282.2l.7 .1M288.9 283.4a.62 .62 0 0 1 .6 .4 .62 .62 0 0 1-.2 .7M288.9 282.2a.64 .64 0 0 0-.7 .6 .64 .64 0 0 0 .7 .6M289.3 284.5l-.4 .2M290.4 282.2v2.5M290.4 283.3h1.4M291.8 282.2v2.5M292.7 283.3h.8M293.8 282.2h-1.1v2.5h1.1M294.6 283.3h.9M295.8 282.2h-1.2v2.5h1.2"/>
<path d="M296.6 282.2h1.4M297.3 282.2v2.5M300.8 282.4a.61 .61 0 0 1 .9-.2 .61 .61 0 0 1 .1 .9l-1 1.6h1.2M303.5 280.1l.8-2.5 .8 2.5M318.4 280.1v-2.5l.8 1.4 .8-1.4v2.5M320.9 280.1l.8-2.5 .9 2.5"/>
<circle cx="71.4" cy="39.6" r=".52"/>
<circle cx="71.4" cy="39.6" r=".33"/>
<circle cx="71.4" cy="39.6" r=".16"/>
<circle cx="150.5" cy="39.6" r=".52"/>
<circle cx="150.5" cy="39.6" r=".33"/>
<circle cx="150.5" cy="39.6" r=".16"/>
<circle cx="169.8" cy="39.6" r=".52"/>
<circle cx="169.8" cy="39.6" r=".33"/>
<circle cx="169.8" cy="39.6" r=".16"/>
<circle cx="273.6" cy="39.6" r=".52"/>
<circle cx="273.6" cy="39.6" r=".33"/>
<circle cx="273.6" cy="39.6" r=".16"/>
<circle cx="291.1" cy="39.6" r=".52"/>
<circle cx="291.1" cy="39.6" r=".33"/>
<circle cx="291.1" cy="39.6" r=".16"/>
<circle cx="317.5" cy="39.6" r=".52"/>
<circle cx="317.5" cy="39.6" r=".33"/>
<circle cx="317.5" cy="39.6" r=".16"/>
<circle cx="176.9" cy="60.7" r=".52"/>
<circle cx="176.9" cy="60.7" r=".33"/>
<circle cx="176.9" cy="60.7" r=".16"/>
<circle cx="317.5" cy="60.7" r=".52"/>
<circle cx="317.5" cy="60.7" r=".33"/>
<circle cx="317.5" cy="60.7" r=".16"/>
<circle cx="176.9" cy="81.8" r=".52"/>
<circle cx="176.9" cy="81.8" r=".33"/>
<circle cx="176.9" cy="81.8" r=".16"/>
<circle cx="317.5" cy="81.8" r=".52"/>
<circle cx="317.5" cy="81.8" r=".33"/>
<circle cx="317.5" cy="81.8" r=".16"/>
<circle cx="176.9" cy="102.9" r=".52"/>
<circle cx="176.9" cy="102.9" r=".33"/>
<circle cx="176.9" cy="102.9" r=".16"/>
<circle cx="317.5" cy="102.9" r=".52"/>
<circle cx="317.5" cy="102.9" r=".33"/>
<circle cx="317.5" cy="102.9" r=".16"/>
<circle cx="176.9" cy="124" r=".52"/>
<circle cx="176.9" cy="124" r=".33"/>
<circle cx="176.9" cy="124" r=".16"/>
<circle cx="317.5" cy="124" r=".52"/>
<circle cx="317.5" cy="124" r=".33"/>
<circle cx="317.5" cy="124" r=".16"/>
<circle cx="176.9" cy="145.1" r=".52"/>
<circle cx="176.9" cy="145.1" r=".33"/>
<circle cx="176.9" cy="145.1" r=".16"/>
<circle cx="317.5" cy="145.1" r=".52"/>
<circle cx="317.5" cy="145.1" r=".33"/>
<circle cx="317.5" cy="145.1" r=".16"/>
<circle cx="176.9" cy="166.2" r=".52"/>
<circle cx="176.9" cy="166.2" r=".33"/>
<circle cx="176.9" cy="166.2" r=".16"/>
<circle cx="317.5" cy="166.2" r=".52"/>
<circle cx="317.5" cy="166.2" r=".33"/>
<circle cx="317.5" cy="166.2" r=".16"/>
<circle cx="317.5" cy="187.3" r=".52"/>
<circle cx="317.5" cy="187.3" r=".33"/>
<circle cx="317.5" cy="187.3" r=".16"/>
</g>
<!-- layer: _PEN025 -->
<g fill="none" stroke="#000" stroke-width=".3">
<path d="M87.4 38.4l-.4 1.4 3.7-.4M106.1 39.6v.9h-.7zM106.1 38.8v.4M106.1 41v.4M212 60v.7M229.6 60v.7M123.7 65.1v.9h-.8zM123.7 64.3v.4M123.7 66.4v.5M212 61.3v.7M229.6 61.3v.7M212 82.7v.7"/>
<path d="M212 84v.8M296.8 86.2h1.8v-1.7h1.8v1.7h1.6M299.5 81.4v.9M299.5 83.1v.9M212 103.8v.7M212 105.1v.8M212 124.9v.7M212 126.2v.8M212 146v.7M212 147.3v.8M245.6 143.9l-.4 1.4 3.8-.4M245.6 154.5l-.4 1.4 3.8-.5"/>
<path d="M212 167.1v.7M212 168.4v.8M245.6 165l-.4 1.4 3.8-.4M245.6 175.6l-.4 1.4 3.8-.5M192.9 186.1l-.4 1.4 3.7-.4M212 188.2v.7M212 189.5v.8M296.8 191.7h1.8v-1.8h1.8v1.8h1.6M299.5 186.9v.9M299.5 188.6v.9M212 209.3v.7M212 210.6v.8"/>
<path d="M245.6 207.2l-.4 1.4 3.8-.4M87 262.5l.4-.4v1.6M95.3 262.1v1.6h.7M97.2 263.7l.5-1.6 .6 1.6M97.4 263.3h.7M101.2 262.8v.9M102.3 262.1v1.6M102.8 263h.5M103.3 263l.4-.2v-.5l-.9-.2v1.6M155 263h.4l.4 .7M155.4 262.1h-.4v1.6M155.4 262.1l.5 .5-.5 .4"/>
<path d="M156.4 262.8h.5M157.1 262.1h-.7v1.6h.7M158 262.1h-.4v1.6h.4M158 262.1l.5 .5-.1 .9-.4 .2M159 263h.5l.4 .7M159.5 263l.3-.2v-.5l-.8-.2v1.6M160.4 263.7l.5-1.6 .6 1.6M160.6 263.3h.7M162 262.1l.4 1.6 .3-1 .4 1 .3-1.6M164.8 262.1v1.6l-.9-1.6v1.6M166.6 262.1h.9M167 262.1v1.6"/>
<path d="M168 262.3l.4-.2 .4 .2 .1 1-.3 .3-.6-.1zM171.3 262.1l-.5 .1-.2 .4 .1 .9 .6 .2M171.8 263.7l.6-1.6 .5 1.6M172 263.3h.7M173.9 262.1h-.5v1.6h.5M173.9 262.1l.4 .5v.9l-.4 .2M241.8 262.3a.38 .38 0 0 1 .5-.1 .38 .38 0 0 1 .1 .5l-.6 1h.7M243.1 262.4a.82 .82 0 0 0 .3 1.3l.3-.5-.1-.8M244.8 262.7l-.6 1h.7M245.5 262.5l.3-.4v1.6M246.3 263.2h.7M247.6 262.5l.3-.4v1.6"/>
<path d="M248.4 262.5l.4-.4v1.6M249.3 263.2h.7M250.7 262.4a.82 .82 0 0 0 .3 1.3l.2-.5v-.8M251.8 262.6l.4 .4M252.1 263h.3M252.5 262.6l-.5 1.1"/>
<circle cx="96.6" cy="263.6" r=".1"/>
<circle cx="98.9" cy="263.6" r=".1"/>
<circle cx="174.9" cy="263.6" r=".1"/>
</g>
<!-- layer: _FORM2 -->
<g fill="none" stroke="#000" stroke-width=".36">
<path d="M85.4 37.9l5.3 1.5M103.4 37.9l4.9 1.5M208.5 59l5.3 1.5M226.1 59l5.3 1.5M121 63.4l4.9 1.5M213.8 82.1l-5.3 1.5M213.8 103.2l-5.3 1.5M213.8 124.3l-5.3 1.5M213.8 145.4l-5.3 1.5M243.7 143.4l5.3 1.5M243.7 153.9l5.3 1.5M213.8 166.5l-5.3 1.5"/>
<path d="M243.7 164.5l5.3 1.5M243.7 175l5.3 1.5M261.2 164.5l5.4 1.5M190.9 185.6l5.3 1.5M213.8 187.6l-5.3 1.5M213.8 208.7l-5.3 1.5M243.7 206.7l5.3 1.5"/>
<circle cx="91.6" cy="39.6" r=".88"/>
<circle cx="109.2" cy="39.6" r=".88"/>
<circle cx="126.8" cy="65.1" r=".88"/>
<circle cx="214.7" cy="60.7" r=".88"/>
<circle cx="232.2" cy="60.7" r=".88"/>
<circle cx="214.7" cy="81.8" r=".88"/>
<circle cx="302.6" cy="81.8" r=".88"/>
<circle cx="214.7" cy="102.9" r=".88"/>
<circle cx="232.2" cy="102.9" r=".88"/>
<circle cx="214.7" cy="124" r=".88"/>
<circle cx="232.2" cy="124" r=".88"/>
<circle cx="214.7" cy="145.1" r=".88"/>
<circle cx="249.8" cy="145.1" r=".88"/>
<circle cx="249.8" cy="155.7" r=".88"/>
<circle cx="267.4" cy="145.1" r=".88"/>
<circle cx="214.7" cy="166.2" r=".88"/>
<circle cx="249.8" cy="166.2" r=".88"/>
<circle cx="249.8" cy="176.8" r=".88"/>
<circle cx="267.4" cy="166.2" r=".88"/>
<circle cx="197.1" cy="187.3" r=".88"/>
<circle cx="214.7" cy="187.3" r=".88"/>
<circle cx="302.6" cy="187.3" r=".88"/>
<circle cx="214.7" cy="208.4" r=".88"/>
<circle cx="249.8" cy="208.4" r=".88"/>
<circle cx="267.4" cy="208.4" r=".88"/>
</g>
<!-- layer: TAGLAYER -->
<g fill="none" stroke="#000" stroke-width=".3">
<path d="M86.9 34.5v2.2h.9M89.2 34.5l.6 .1M89.2 34.5a.61 .61 0 0 0-.6 .7 .61 .61 0 0 0 .8 .4l.4 .6M89.6 36.6h-1M89.8 36.2l-.2 .4M90.5 35l.5-.5v2.2M101.6 35.6h.7M102.6 34.7h-1v2.2h1M103.3 36.7l.6 .2M103.6 34.8a.69 .69 0 0 0-.1 .8 .69 .69 0 0 0 .8 .3l.3 .5-.3 .3M103.9 34.7l.7 .1M104 34.7l-.4 .1"/>
<path d="M104.3 36.7l-.3 .2M107 35.9h.7a.61 .61 0 0 0 .6-.6 .61 .61 0 0 0-.7-.6h-.6v2.2M109 34.7h.6a.49 .49 0 0 1 .5 .5 .49 .49 0 0 1-.5 .4 .61 .61 0 0 1 .6 .7 .61 .61 0 0 1-.6 .6h-.6zM109 35.6h.6M111 35.2l.4-.5v2.2M208 57.4l.4 .5 .5 .1M208.9 55.8h-.5l-.4 .3v1.3M209.8 56.6l.2 .1a.77 .77 0 0 1 .8 1l-.5 .3-.6-.2M209.9 55.9h1M210 55.9l-.3 .3 .1 .4M212.6 55.8h-.9v.9l.7 .1 .3 .4M212.6 57.2v.3"/>
<path d="M212.7 57.5l-.3 .4-.7 .1M213.4 57.2h1M215.1 58h.5M215.1 55.8h.5M215.4 56.7h.2M215.6 55.8a.49 .49 0 0 1 .5 .4 .49 .49 0 0 1-.5 .5l.5 .5-.1 .5-.4 .3M225.5 57.4l.2 .4 .4 .2M226.1 58h.4M226.1 55.8h.4M226.1 55.7l-.6 .4v1.3M227.3 56.6l.5 .3M227.4 55.9h1"/>
<path d="M227.5 55.9l-.3 .3 .1 .4M227.8 56.9a.53 .53 0 0 1 .6 .3 .53 .53 0 0 1-.2 .6M228.2 57.8h-1M230.2 55.8h-1v.9l.7 .1 .3 .4a.54 .54 0 0 1-.5 .8h-.5M230.9 57.2h1M233.1 55.8l-.5 1.7h1.2M233.5 57v1M281.8 55a.58 .58 0 0 1 .9 .1 .58 .58 0 0 1-.4 .8v.2M282.3 56.1v.3M282.3 57v.1M118.9 61.2h.7M119.9 60.2h-1v2.2h1"/>
<path d="M121.9 60.3a.66 .66 0 0 0-1.2 .1 .66 .66 0 0 0 .7 .9 .6 .6 0 0 1 .3 .9 .6 .6 0 0 1-.9 .1l-.2-.1M124.9 60.2h-.6v2.2M124.9 60.1a.62 .62 0 0 1 .6 .7 .62 .62 0 0 1-.6 .6h-.6M126.3 61.2h.6M126.9 60.2h-.6v2.2h.6a.62 .62 0 0 0 .6-.6 .62 .62 0 0 0-.6-.7M126.9 60.1a.5 .5 0 0 1 .5 .5 .5 .5 0 0 1-.5 .5M128.2 60.4l.7-.2 .3 .4M129.2 60.6l-1 1.8h1M211 77.7l-.6 .1-.4 .6v1.2l.4 .3h.6M211.7 78.2l.3 .5a.7 .7 0 0 1 .8 .3 .7 .7 0 0 1-.1 .8h-1M213 77.9a.79 .79 0 0 0-1.3 .3M213.7 78.2l.5-.5v2.2"/>
<path d="M209.2 98.8l-.6 .1-.3 .3v1.2M211.2 99a.66 .66 0 0 0-1.1 .1 .66 .66 0 0 0 .7 .9 .63 .63 0 0 1 .2 1 .63 .63 0 0 1-1-.1M212 99.1a.54 .54 0 0 1 .7-.2 .54 .54 0 0 1 .1 .8M212.8 99.7l-.9 1.3h1M215.4 99.3l.5-.5v2.2M208.3 100.4l.3 .6h.6M208.9 119.9l-.5 .1-.4 .5v1.3l.4 .3 .5 .1M213.7 100.3h1M210.9 120a.66 .66 0 0 0-1.1 .2 .66 .66 0 0 0 .7 .9 .64 .64 0 0 1 .2 1 .64 .64 0 0 1-1-.1M211.7 120.2a.54 .54 0 0 1 .7-.2 .54 .54 0 0 1 .1 .8l-.8 1.4h.9M213.4 121.4h1M215.1 120.2a.54 .54 0 0 1 .8-.2 .54 .54 0 0 1 .1 .8l-.9 1.4h1"/>
<path d="M244.8 140v2.2h1M249 140l-.5 .2M249 140l.3 .1 .1 .6-.9 1.5h1M208.9 141h.3M208.9 141l-.6 .4v1.2l.3 .6 .6 .1M210 143.1h1M211.2 142.7l-.2 .4M211.2 141.1a.66 .66 0 0 0-1.1 .2 .66 .66 0 0 0 .7 .9l.4 .5M211.9 141h.6M212.2 142h.3M212.5 142a.54 .54 0 0 1 .4 .7M212.5 141a.5 .5 0 0 1 .5 .5 .5 .5 0 0 1-.5 .5"/>
<path d="M213 142.7l-.3 .5-.8 .1M213.7 142.5h1M244.8 150.5v2.2h1M246.5 142.1h1M246.6 151.4l.2 .1a.77 .77 0 0 1 .8 1l-.5 .2-.6-.1M247.6 141.3l.1 .4M247.8 141.7l-.3 .4M247.8 140.1a.66 .66 0 0 0-1.2 .1 .66 .66 0 0 0 .7 .9l.3 .2M247.8 150.6a.68 .68 0 0 0-.9-.1 .68 .68 0 0 0-.3 .9M248.5 150.5h.5a.5 .5 0 0 1 .5 .5 .5 .5 0 0 1-.5 .5M248.7 151.5h.3M249 151.5l.5 .5a.54 .54 0 0 1-.5 .7h-.5"/>
<path d="M208.9 162.1l-.5 .1-.4 .6v1.2l.4 .3h.5M209.9 162.2a.54 .54 0 0 0-.1 .7 .54 .54 0 0 0 .5 .3M210.3 163.2a.61 .61 0 0 1 .5 .9 .61 .61 0 0 1-.9 .2l-.2-.1M210.9 162.2h-1M211.7 164.3h.4M211.7 162.1h.4M211.9 163.1h.2M212.1 162.1a.49 .49 0 0 1 .5 .5 .49 .49 0 0 1-.5 .5l.5 .5v.5l-.5 .2M213.4 163.6h1M244.7 161.1v2.2h1M244.8 171.6v2.2h1M247.1 162.2a.53 .53 0 0 1 .5 .3 .53 .53 0 0 1-.2 .6"/>
<path d="M247.4 163.2h-.9M247.7 161.2a.63 .63 0 0 0-1.1 0 .63 .63 0 0 0 .5 1M247.8 171.7a.66 .66 0 0 0-1.2 .2 .66 .66 0 0 0 .7 .9 .64 .64 0 0 1 .2 1 .64 .64 0 0 1-1-.1M248.9 161.1l-.5 1.7h1.2M249 172.6a.55 .55 0 0 1 .5 .8M249.5 171.6h-1v1h.5M249.5 173.3l-.3 .5h-.7M192.1 182.2v2.2h1M193.8 182.6l.3 .5a.77 .77 0 0 1 .8 1.1h-.1M194.1 182.3h1M194.1 182.3l-.3 .4M194.8 184.3h-1"/>
<path d="M195.8 183.6a.53 .53 0 0 0 .5 .8 .53 .53 0 0 0 .5-.8M195.8 183.6a.5 .5 0 0 1 .5-.5 .5 .5 0 0 1 .5 .5M209.1 183.2h-.6l-.4 .6 .1 1.3 .3 .3h.6M209.9 183.7l.2 .5a.77 .77 0 0 1 .9 1l-.5 .2-.6-.1M210.1 183.3h1M210.1 183.3l-.2 .4M212.3 183.2l-.5 1.8h1.3M212.7 184.4v1M213.8 184.7h1M215.5 183.7l.5-.5v2.2M208.5 206.5h.3M208.5 204.3h.3"/>
<path d="M208.5 204.3l-.5 .2-.2 .4 .1 1.3 .6 .3M209.6 206.4l.6 .1M209.7 205.2l.5 .2M210.2 205.4a.54 .54 0 0 1 .6 .4 .54 .54 0 0 1-.2 .6M210.6 206.4l-.4 .1M210.8 204.4a.67 .67 0 0 0-.9-.1 .67 .67 0 0 0-.2 .9M212 204.3l-.5 1.7h1.3M212.4 205.5v1M213.5 205.8h1M215.2 204.6a.54 .54 0 0 1 .8-.2 .54 .54 0 0 1 .1 .8l-.9 1.3h1M244.8 203.3v2.2h1M246.7 204.1l.2 .1a.77 .77 0 0 1 .8 1.1l-.1 .1"/>
<path d="M247.6 205.4h-1M247.8 203.4a.67 .67 0 0 0-.9-.1 .67 .67 0 0 0-.2 .8M248.5 203.5v-.2h1l-.6 2.2"/>
<circle cx="196.3" cy="182.7" r=".5"/>
</g>
<!-- layer: _PEN050 -->
<path d="M105 41.4h2.2a1.32 1.32 0 0 1-2.2 0zM122.6 66.9h2.1a1.32 1.32 0 0 1-2.1 0zM212.9 62.5v.9h-1.8v.9M230.5 62.5v.9h-1.8v.9M212.9 85.3v.9h-1.8v.9M212.9 106.4v.9h-1.8v.9M212.9 127.6v.8h-1.8v.9M212.9 148.7v.8h-1.8v.9M212.9 169.7v.9h-1.8v.9M212.9 190.8v.9h-1.8v.9M212.9 211.9v.9h-1.8v.9" fill="none" stroke="#000" stroke-width=".36"/>
<!-- layer: Base -->
<g fill="none" stroke="#000" stroke-width=".36">
<path d="M161.1 39.9l-5.3 1.5M280.6 37h3.5v5.3h-3.5zM158.4 43.2v.8h1.8v-.8M161.1 50.5l-5.3 2.3M280.6 58.1h3.5v5.3h-3.5zM280.6 79.2h3.5v5.3h-3.5zM280.6 100.3h3.5v5.3h-3.5zM280.6 121.4h3.5v5.3h-3.5zM231.4 145.5l-5.3 2.3M231.4 156l-5.3 2.3M280.6 142.5h3.5v5.3h-3.5zM322.9 143.6l2.2 3.1"/>
<path d="M325.1 143.6l-2.2 3.1M326.1 145.6h1.4M326.8 144.9v1.5M331 143.6l1.1 1.3 1-1.3M332.1 144.9v1.8M334.2 145.6h1.4M334.9 144.9v1.5M339.1 146.7l1.1-3.1 1 3.1M339.5 145.8h1.4M342.3 143.6l2.1 3.1M344.4 143.6l-2.1 3.1M345.5 143.6v3.1"/>
<path d="M346.5 144.2a1.35 1.35 0 0 0 1.4 1.1 .86 .86 0 0 1 .1 1.2 .86 .86 0 0 1-1.2 .1l-.3-.1M348.3 143.7a1.17 1.17 0 0 0-1.8 .5M231.4 166.6l-5.3 2.3M231.4 177.1l-5.3 2.3M280.6 163.6h3.5v5.3h-3.5zM322.9 164.6l2.2 3.2M325.1 164.6l-2.2 3.2M326.1 166.8h1.4M331 164.6l1.1 1.5 1-1.5M332.1 166.1v1.7M334.2 166.8h1.4M339.1 167.8l1.1-3.2 1 3.2"/>
<path d="M339.5 166.9h1.4M342.3 164.6l2.1 3.2M344.4 164.6l-2.1 3.2M345.5 164.6v3.2M346.5 167.6l.9 .2M346.7 165.8l.2 .2a1.25 1.25 0 0 1 1.3 1.3l-.8 .5M348.3 164.8a.95 .95 0 0 0-1.3-.1 .95 .95 0 0 0-.3 1.2M280.6 184.7h3.5v5.2h-3.5zM322.9 185.7h1.8l-1.8 3.2h1.8M328.2 188.9l1.1-3.2 1 3.2M328.6 188h1.4M331.4 185.7l2.1 3.2"/>
<path d="M333.5 185.7l-2.1 3.2M334.6 185.7v3.2M336.5 187.3a.82 .82 0 0 1 .9 1 .82 .82 0 0 1-1.2 .6l-.6-.2M336.5 185.7a.79 .79 0 0 0-.9 .8 .79 .79 0 0 0 .9 .8M336.5 185.7l.9 .2M340.9 185.7v2.3a.88 .88 0 0 0 .9 .9 .88 .88 0 0 0 .9-.9v-2.3M343.7 187.5h.9a.88 .88 0 0 0 .9-.9 .88 .88 0 0 0-.9-.9h-.9v3.2M349 185.7h.8a.88 .88 0 0 1 .9 .9v1.4a.88 .88 0 0 1-.8 .9h-.9zM352.1 186a.88 .88 0 0 1 .9-.2 .88 .88 0 0 1 .6 .8v1.4a.88 .88 0 0 1-.9 .9 .88 .88 0 0 1-.9-.9v-1.4zM354.6 185.7l.7 3.2 .7-2.1 .7 2.1 .7-3.2M360.2 185.7v3.2l-1.7-3.2v3.2M280.6 205.8h3.5v5.3h-3.5z"/>
<circle cx="282.4" cy="50.2" r="2.64"/>
</g>
<!-- layer: _PEN050 -->
<path d="M212 62.5v.9M229.6 62.5v.9M212 85.3v.9M212 106.4v.9M212 127.6v.8M212 148.7v.8M212 169.7v.9M212 190.8v.9M212 211.9v.9" fill="none" stroke="#000" stroke-width=".3"/>
<text font-size="7.9" x="243.4" y="186.6">LS6</text>
<g font-size="7.5">
<text x="288.2" y="9.2">6</text>
<text x="216.6" y="167.2">10</text>
<text x="251.9" y="167.2">20</text>
<text x="219.1" y="294.2">10</text>
<text x="232.8" y="294.2">10</text>
<text x="240.2" y="294.2">20</text>
<text x="247.3" y="294.2">30</text>
<text x="254.4" y="294.2">40</text>
<text x="261.4" y="294.2">50</text>
<text x="268.5" y="294.2">60</text>
<text x="282.6" y="294.2">80</text>
<text x="289.6" y="294.2">90</text>
<text x="295.6" y="294.2">100</text>
<text x="304.4" y="294.2">110</text>
<text x="311.5" y="294.2">120</text>
<text x="318.6" y="294.2">130</text>
<text x="325.6" y="294.2">140</text>
</g>
<g font-size="7.1">
<text x="262.1" y="186.3">K6</text>
<text x="279.4" y="207.1">K6</text>
<text x="404.6" y="288.6">A2</text>
</g>
<g font-size="6.6">
<text x="321.7" y="42.3">POWER</text>
<text x="321.7" y="63.5">POWER DRAW BAR</text>
<text x="321.7" y="84.7">PUMP</text>
<text x="321.7" y="105.8">X MOTOR</text>
<text x="321.7" y="127">Y MOTOR</text>
</g>
<g font-size="6.2">
<text x="272" y="83.3">6</text>
<text x="271.6" y="188.7">26</text>
</g>
<g font-size="5.7">
<text x="155.6" y="39.2">PB2</text>
<text x="279.8" y="37.4">K1</text>
<text x="279.4" y="79.4">K2</text>
<text x="226.8" y="122.1">K3</text>
<text x="279.4" y="121.7">K4</text>
<text x="261.4" y="143.2">CR1</text>
<text x="279.8" y="142.9">CR</text>
<text x="217.3" y="145">9</text>
<text x="226.8" y="144.6">K3</text>
<text x="252.9" y="145">19</text>
<text x="236.4" y="157">16</text>
<text x="296" y="185.6">FR2</text>
<text x="297" y="263.9">PERTH ARTIFACTORY</text>
<text x="287.2" y="272">PERTH ARTIFACTORY</text>
</g>
<g font-size="5.3">
<text x="156.6" y="49.4">K1</text>
<text x="288.6" y="82.5">21</text>
<text x="296.3" y="80.1">FR1</text>
<text x="226.8" y="100.9">K4</text>
<text x="279.4" y="100.5">K3</text>
<text x="235.7" y="103.7">22</text>
<text x="270.9" y="103.7">22</text>
<text x="226.8" y="154.9">K4</text>
<text x="226.8" y="165.5">K3</text>
<text x="262.1" y="164">CR</text>
<text x="279" y="163.7">CR1</text>
<text x="226.8" y="176">K4</text>
<text x="279.4" y="184.9">K5</text>
<text x="262.1" y="206.4">K5</text>
<text x="272.7" y="209.2">27</text>
</g>
<g font-size="4.9">
<text x="218.4" y="61.4">48</text>
<text x="236" y="61.4">47</text>
<text x="271.3" y="61.4">47</text>
<text x="235.7" y="124.5">23</text>
<text x="270.9" y="124.5">23</text>
<text x="270.9" y="145.7">24</text>
<text x="270.9" y="166.9">25</text>
<text x="240.2" y="177.4" transform="rotate(-90 240.2 177.4)">18</text>
<text x="288.6" y="187">28</text>
<text x="222.6" y="209.2" transform="rotate(-90 222.6 209.2)">12</text>
<text x="240.2" y="209.2" transform="rotate(-90 240.2 209.2)">12</text>
<text x="257.9" y="209.2" transform="rotate(-90 257.9 209.2)">14</text>
</g>
<g font-size="4.4">
<text x="119.2" y="74.1">FUTURE</text>
<text x="239.9" y="145.7" transform="rotate(-90 239.9 145.7)">15</text>
<text x="239.9" y="166.9" transform="rotate(-90 239.9 166.9)">17</text>
<text x="201.1" y="187">38</text>
<text x="257.5" y="188" transform="rotate(-90 257.5 188)">13</text>
<text x="84.3" y="261.4">REV</text>
<text x="95.2" y="261.4">DRAWN</text>
<text x="244.1" y="261.4">DATE</text>
</g>
<g font-size="4">
<text x="222.2" y="188" transform="rotate(-90 222.2 188)">11</text>
<text x="239.9" y="188" transform="rotate(-90 239.9 188)">11</text>
</g>
<text font-size="3.6" x="3.2" y="292.8">C:\vc\projects-2021\artifactory-infra-power-auth\mill_schematic_sheet_2.dwg, Model, 2021-11-10 00:34:20, lws</text>
<g font-size="2.6">
<text x="118.2" y="264.6">-</text>
<text x="130.9" y="264.6">-</text>
<text x="223.7" y="264.6">-</text>
<text x="387.3" y="273">-</text>
</g>
</svg>
